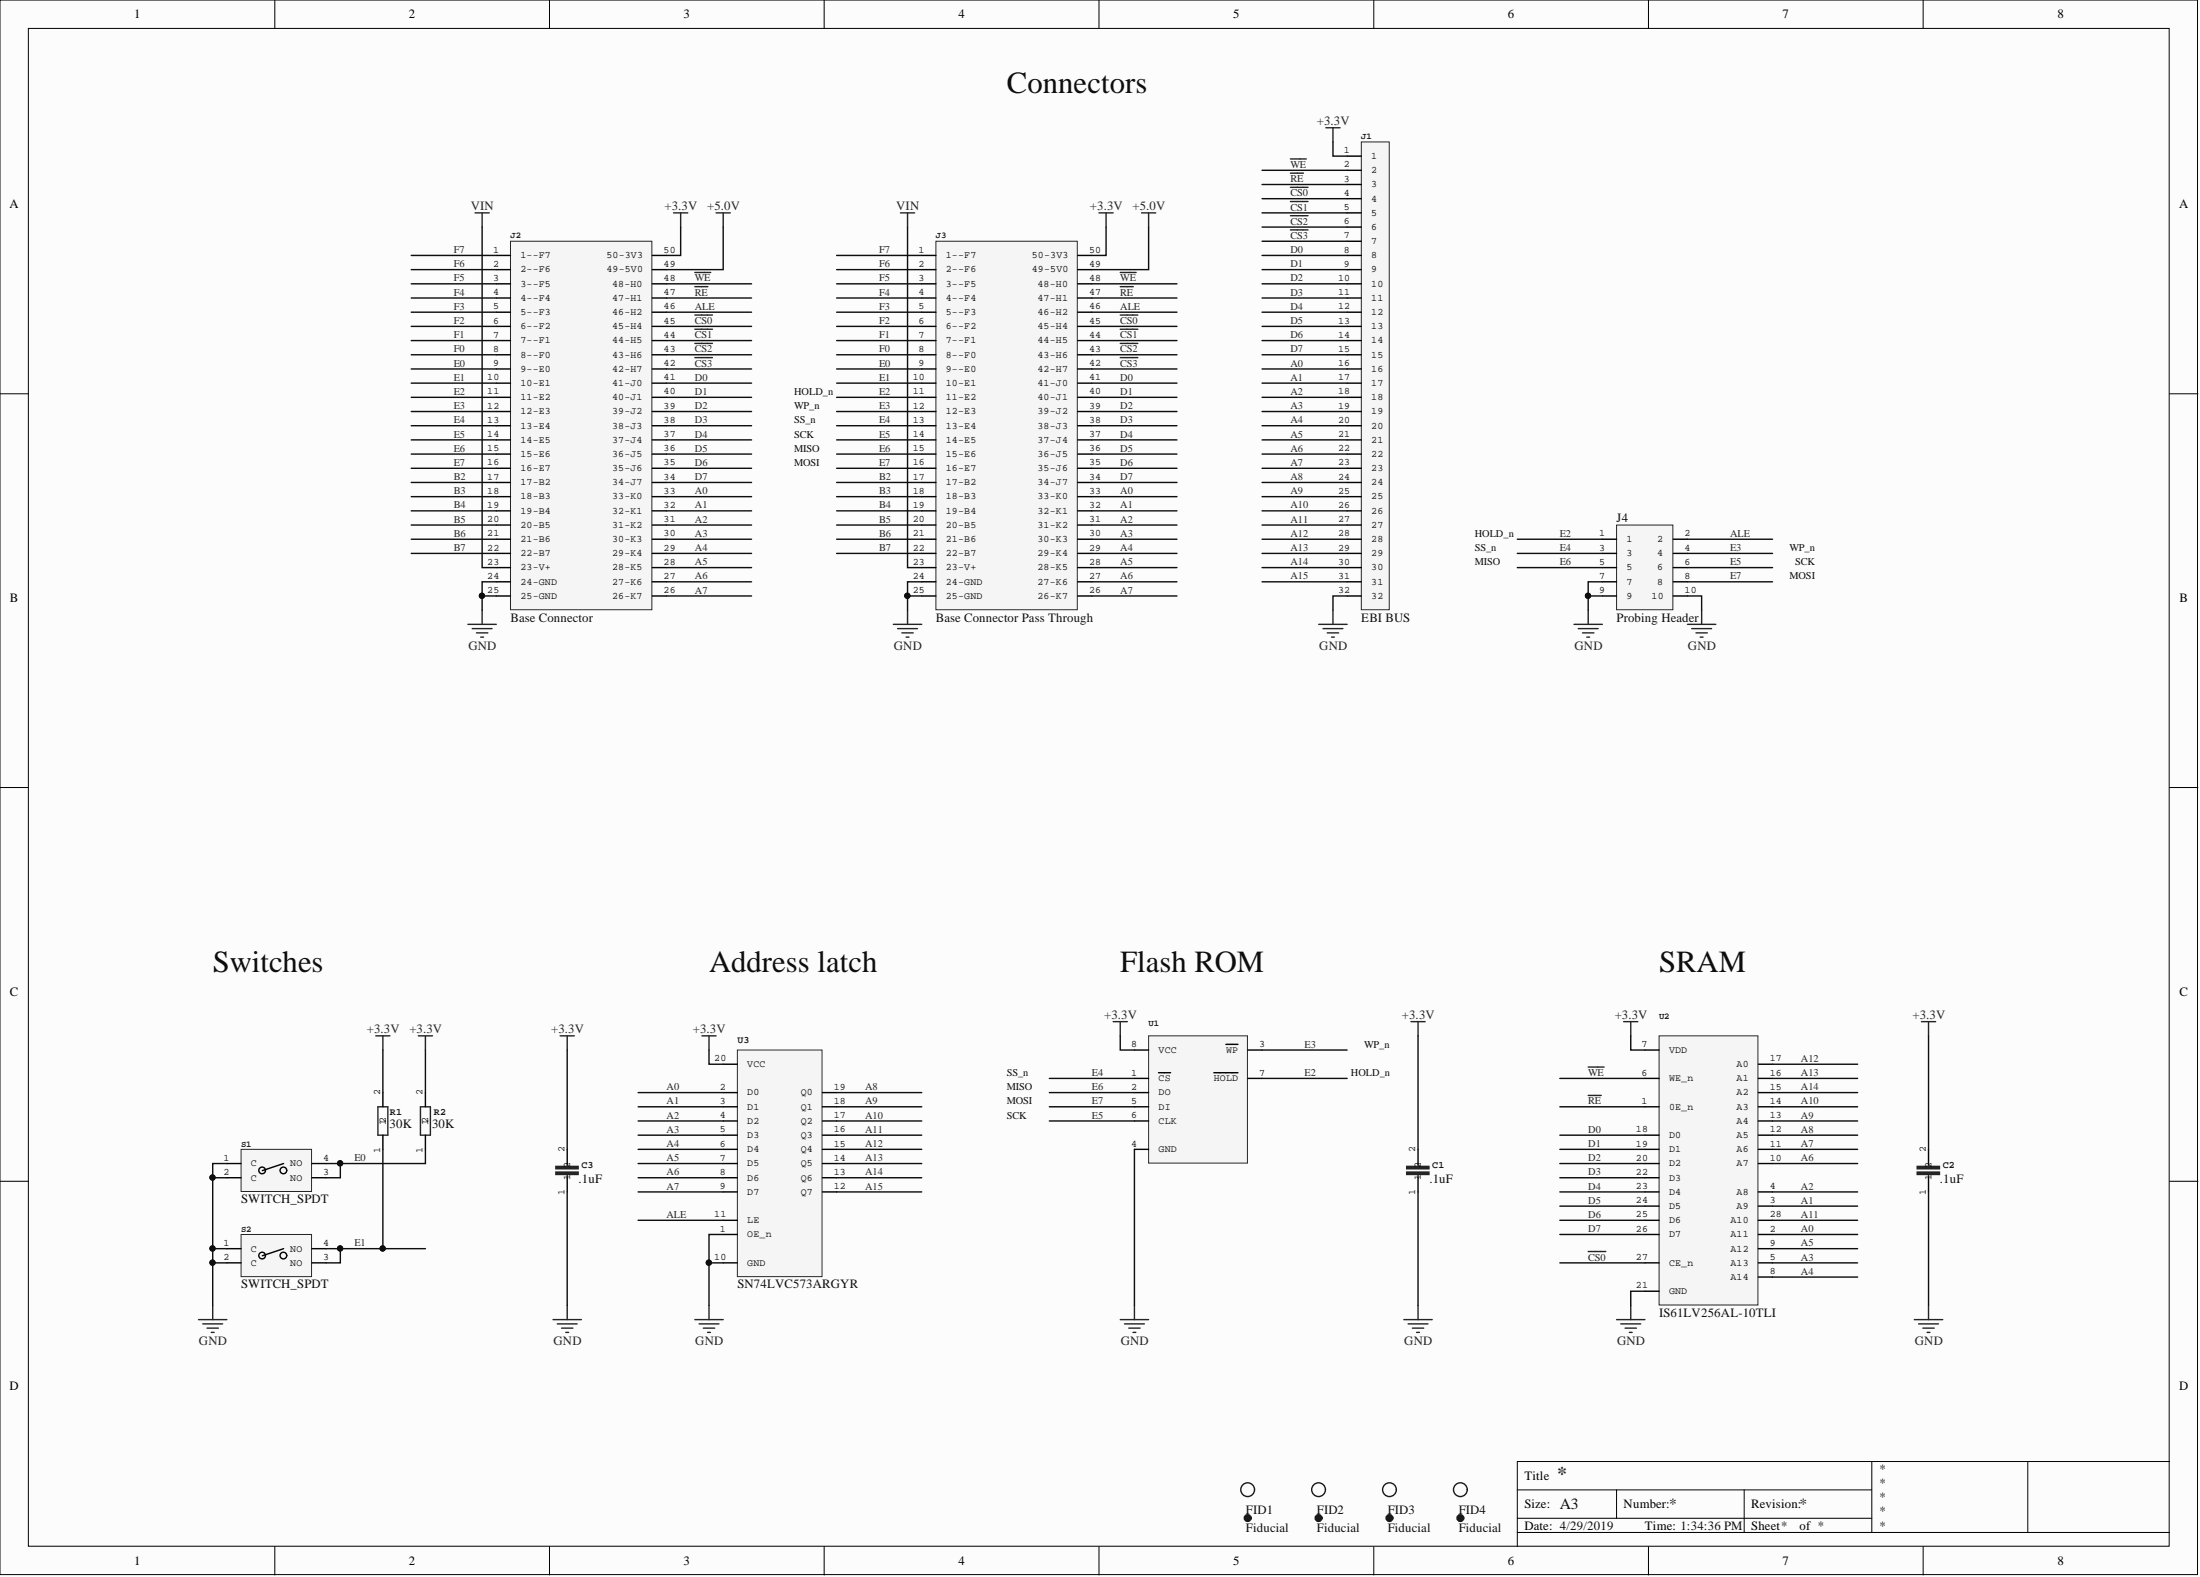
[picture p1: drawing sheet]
<svg xmlns="http://www.w3.org/2000/svg" width="393mm" height="282mm" viewBox="0 0 393 282" stroke-linecap="round" stroke-linejoin="round" font-family="sans-serif">
<g fill="#fcfcfc" stroke="#000" stroke-width=".18">
<path d="M0 0h392.9v281.4h-392.9z"/>
<path d="M5.1 5.1h382.7v271.3h-382.7z"/>
</g>
<g fill="none" stroke="#000" stroke-width=".18">
<path d="M49.1 0v5.1M98.2 0v5.1M147.4 0v5.1M196.5 0v5.1M245.6 0v5.1M294.7 0v5.1M343.8 0v5.1M0 70.4h5.1M387.9 70.4h5.1M0 140.8h5.1M387.9 140.8h5.1M0 211.1h5.1"/>
<path d="M387.9 211.1h5.1M49.1 276.4v5.1M98.2 276.4v5.1M147.4 276.4v5.1M196.5 276.4v5.1M245.6 276.4v5.1M271.3 266.3h63.4M271.3 273.9h116.6M271.3 271.4h63.4M289 266.3v5.1M294.7 276.4v5.1M311.8 266.3v7.6"/>
<path d="M334.7 261.2v12.7M343.8 276.4v5.1M362.6 261.2h-91.3v15.2M387.9 261.2h-25.3v12.7"/>
</g>
<path d="M91.3 43.1h25.3v65.9h-25.3z" fill="#f5f5f5" stroke="#262626" stroke-width=".18"/>
<g fill="none" stroke="#000" stroke-width=".25">
<path d="M88.7 45.7h2.6M88.7 48.2h2.6M88.7 50.7h2.6M88.7 53.3h2.6M88.7 55.8h2.6M88.7 58.3h2.6M116.6 45.7h2.6M116.6 48.2h2.6M116.6 50.7h2.6M116.6 53.3h2.6M116.6 55.8h2.6M116.6 58.3h2.6"/>
<path d="M88.7 60.9h2.6M88.7 63.4h2.6M88.7 65.9h2.6M88.7 68.5h2.6M88.7 71h2.6M88.7 73.6h2.6M88.7 76.1h2.6M88.7 78.6h2.6M116.6 60.9h2.6M116.6 63.4h2.6M116.6 65.9h2.6M116.6 68.5h2.6"/>
<path d="M116.6 71h2.6M116.6 73.6h2.6M116.6 76.1h2.6M116.6 78.6h2.6M88.7 81.2h2.6M88.7 83.7h2.6M88.7 86.2h2.6M88.7 88.8h2.6M88.7 91.3h2.6M88.7 93.8h2.6M88.7 96.4h2.6M88.7 98.9h2.6"/>
<path d="M116.6 81.2h2.6M116.6 83.7h2.6M116.6 86.2h2.6M116.6 88.8h2.6M116.6 91.3h2.6M116.6 93.8h2.6M116.6 96.4h2.6M116.6 98.9h2.6M88.7 101.5h2.6M88.7 104h2.6M88.7 106.5h2.6M116.6 101.5h2.6"/>
<path d="M116.6 104h2.6M116.6 106.5h2.6"/>
</g>
<g fill="none" stroke="#1c1c1c" stroke-width=".25">
<circle cx="223.1" cy="266.3" r="1.23"/>
<circle cx="235.8" cy="266.3" r="1.23"/>
<circle cx="248.4" cy="266.3" r="1.23"/>
<circle cx="261.1" cy="266.3" r="1.23"/>
</g>
<g fill="none" stroke="#1c1c1c" stroke-width=".76">
<circle cx="223.1" cy="271.3" r=".34"/>
<circle cx="235.8" cy="271.3" r=".34"/>
<circle cx="248.4" cy="271.3" r=".34"/>
<circle cx="261.1" cy="271.3" r=".34"/>
</g>
<g fill="none" stroke="#262626" stroke-width=".25">
<path d="M120.4 38h2.6M121.7 38v2.6M128 38h2.6M129.3 38v2.6M124.2 58.8h3.2M124.2 56.3h3.2M124.2 51.2h2.4M124.2 48.7h2.9M124.2 63.9h3.2M124.2 61.4h3.2M83.7 111.6h5M84.4 112.4h3.6"/>
<path d="M85.2 113.1h2M85.9 113.9h.6M86.2 109.1v2.5"/>
</g>
<path d="M167.3 43.1h25.3v65.9h-25.3z" fill="#f5f5f5" stroke="#262626" stroke-width=".18"/>
<g fill="none" stroke="#000" stroke-width=".25">
<path d="M164.8 45.7h2.5M164.8 48.2h2.5M164.8 50.7h2.5M164.8 53.3h2.5M164.8 55.8h2.5M164.8 58.3h2.5M192.7 45.7h2.5M192.7 48.2h2.5M192.7 50.7h2.5M192.7 53.3h2.5M192.7 55.8h2.5M192.7 58.3h2.5"/>
<path d="M164.8 60.9h2.5M164.8 63.4h2.5M164.8 65.9h2.5M164.8 68.5h2.5M164.8 71h2.5M164.8 73.6h2.5M164.8 76.1h2.5M164.8 78.6h2.5M192.7 60.9h2.5M192.7 63.4h2.5M192.7 65.9h2.5M192.7 68.5h2.5"/>
<path d="M192.7 71h2.5M192.7 73.6h2.5M192.7 76.1h2.5M192.7 78.6h2.5M164.8 81.2h2.5M164.8 83.7h2.5M164.8 86.2h2.5M164.8 88.8h2.5M164.8 91.3h2.5M164.8 93.8h2.5M164.8 96.4h2.5M164.8 98.9h2.5"/>
<path d="M192.7 81.2h2.5M192.7 83.7h2.5M192.7 86.2h2.5M192.7 88.8h2.5M192.7 91.3h2.5M192.7 93.8h2.5M192.7 96.4h2.5M192.7 98.9h2.5M164.8 101.5h2.5M164.8 104h2.5M164.8 106.5h2.5M192.7 101.5h2.5"/>
<path d="M192.7 104h2.5M192.7 106.5h2.5"/>
</g>
<g fill="none" stroke="#262626" stroke-width=".25">
<path d="M84.9 38h2.6M86.2 38v2.6M161 38h2.5M162.3 38v2.6M196.5 38h2.5M197.8 38v2.6M204.1 38h2.5M205.4 38v2.6M200.3 58.8h3.1M200.3 56.3h3.1M200.3 51.2h2.3M200.3 48.7h2.8"/>
<path d="M200.3 63.9h3.1M200.3 61.4h3.1M159.7 111.6h5.1M160.5 112.4h3.5M161.2 113.1h2.1M162 113.9h.5M162.3 109.1v2.5"/>
</g>
<path d="M131.8 187.7h15.2v40.5h-15.2z" fill="#f5f5f5" stroke="#262626" stroke-width=".18"/>
<g fill="none" stroke="#000" stroke-width=".25">
<path d="M129.3 195.3h2.5M129.3 197.8h2.5M129.3 190.2h2.5M147.1 195.3h2.5M147.1 197.8h2.5M129.3 200.4h2.5M129.3 202.9h2.5M129.3 205.4h2.5M129.3 208h2.5M129.3 210.5h2.5M129.3 213h2.5M129.3 218.1h2.5"/>
<path d="M147.1 200.4h2.5M147.1 202.9h2.5M147.1 205.4h2.5M147.1 208h2.5M147.1 210.5h2.5M147.1 213h2.5M129.3 220.6h2.5M129.3 225.7h2.5"/>
</g>
<path d="M125.5 185.1h2.5M126.8 185.1v2.6M124.2 235.9h5.1M125 236.6h3.5M125.8 237.4h2M126.5 238.1h.5M126.8 233.3v2.6" fill="none" stroke="#262626" stroke-width=".25"/>
<path d="M243.4 25.4h5v83.6h-5z" fill="#f5f5f5" stroke="#262626" stroke-width=".18"/>
<g fill="none" stroke="#000" stroke-width=".25">
<path d="M240.9 27.9h2.5M240.9 30.4h2.5M240.9 33h2.5M240.9 35.5h2.5M240.9 38h2.5M240.9 40.6h2.5M240.9 43.1h2.5M240.9 45.7h2.5M240.9 48.2h2.5M240.9 50.7h2.5M240.9 53.3h2.5M240.9 55.8h2.5"/>
<path d="M240.9 58.3h2.5M240.9 60.9h2.5M240.9 63.4h2.5M240.9 65.9h2.5M240.9 68.5h2.5M240.9 71h2.5M240.9 73.6h2.5M240.9 76.1h2.5M240.9 78.6h2.5M240.9 81.2h2.5M240.9 83.7h2.5M240.9 86.2h2.5"/>
<path d="M240.9 88.8h2.5M240.9 91.3h2.5M240.9 93.8h2.5M240.9 96.4h2.5M240.9 98.9h2.5M240.9 101.5h2.5M240.9 104h2.5M240.9 106.5h2.5"/>
</g>
<g fill="none" stroke="#262626" stroke-width=".25">
<path d="M230.7 30.9h2.4M230.7 28.4h2.9M230.7 38.6h3.2M230.7 36h3.2M230.7 33.5h3.2M237.1 22.8h2.5M238.3 22.8v2.6M230.7 41.1h3.2M235.8 111.6h5.1M236.5 112.4h3.6M237.3 113.1h2M238.1 113.9h.5"/>
<path d="M238.3 109.1v2.5"/>
</g>
<path d="M43.1 205.4h12.6v7.6h-12.6z" fill="#f5f5f5" stroke="#262626" stroke-width=".18"/>
<g fill="none" stroke="#000" stroke-width=".25">
<path d="M40.6 210.5h2.5M40.6 208h2.5M50.7 208l-3.8 1.2M55.8 210.5h2.5M55.8 208h2.5"/>
<circle cx="46.9" cy="209.2" r=".6"/>
<circle cx="50.7" cy="209.2" r=".6"/>
</g>
<path d="M43.1 220.6h12.6v7.6h-12.6z" fill="#f5f5f5" stroke="#262626" stroke-width=".18"/>
<g fill="none" stroke="#000" stroke-width=".25">
<path d="M68.5 195.3v2.5M76.1 195.3v2.5M68.5 202.9v2.5M76.1 202.9v2.5M101.4 205.4v2.6M101.4 210.5v2.5M40.6 225.7h2.5M40.6 223.2h2.5M50.7 223.2l-3.8 1.3M55.8 225.7h2.5M55.8 223.2h2.5"/>
<circle cx="46.9" cy="224.4" r=".6"/>
<circle cx="50.7" cy="224.4" r=".6"/>
</g>
<g fill="none" stroke="#262626" stroke-width=".25">
<path d="M67.2 185.1h2.5M67.6 197.8h1.7v5.1h-1.7zM68.5 185.1v2.6M74.8 185.1h2.5M75.2 197.8h1.7v5.1h-1.7zM76.1 185.1v2.6M100.1 185.1h2.6M101.4 185.1v2.6M101.4 208v.5M101.4 210v.5M35.5 235.9h5.1M36.3 236.6h3.5"/>
<path d="M37 237.4h2M37.8 238.1h.5M38 233.3v2.6M98.9 235.9h5M99.6 236.6h3.6M100.4 237.4h2M101.2 238.1h.5M101.4 233.3v2.6"/>
</g>
<g fill="#262626" stroke="#262626" stroke-width=".25">
<path d="M99.4 209.5h4v.4h-4z"/>
<path d="M99.4 208.5h4v.4h-4z"/>
</g>
<path d="M296.6 185.1h17.7v48.2h-17.7z" fill="#f5f5f5" stroke="#262626" stroke-width=".18"/>
<g fill="none" stroke="#000" stroke-width=".25">
<path d="M294.1 192.8h2.5M294.1 197.8h2.5M294.1 187.7h2.5M314.4 190.2h2.5M314.4 192.8h2.5M314.4 195.3h2.5M314.4 197.8h2.5M294.1 202.9h2.5M294.1 205.4h2.5M294.1 208h2.5M294.1 213h2.5M294.1 215.6h2.5"/>
<path d="M294.1 218.1h2.5M294.1 210.5h2.5M314.4 200.4h2.5M314.4 202.9h2.5M314.4 205.4h2.5M314.4 208h2.5M314.4 213h2.5M314.4 215.6h2.5M314.4 218.1h2.5M344.8 205.4v2.6M344.8 210.5v2.5M294.1 220.6h2.5"/>
<path d="M294.1 225.7h2.5M294.1 230.8h2.5M314.4 220.6h2.5M314.4 223.2h2.5M314.4 225.7h2.5M314.4 228.3h2.5"/>
</g>
<g fill="none" stroke="#262626" stroke-width=".25">
<path d="M284 190.7h2.8M284 195.8h2.3M290.3 182.6h2.5M291.6 182.6v2.5M343.5 182.6h2.6M344.8 182.6v2.5M344.8 208v.5M344.8 210v.5M284 223.7h3.1M289 235.9h5.1M289.8 236.6h3.5M290.6 237.4h2"/>
<path d="M291.3 238.1h.5M291.6 233.3v2.6M342.3 235.9h5M343 236.6h3.6M343.8 237.4h2M344.6 238.1h.5M344.8 233.3v2.6"/>
</g>
<g fill="#262626" stroke="#262626" stroke-width=".25">
<path d="M342.8 209.5h4v.4h-4z"/>
<path d="M342.8 208.5h4v.4h-4z"/>
</g>
<path d="M205.4 185.1h17.6v22.8h-17.6z" fill="#f5f5f5" stroke="#262626" stroke-width=".18"/>
<g fill="none" stroke="#000" stroke-width=".25">
<path d="M202.8 192.8h2.6M202.8 195.3h2.6M202.8 197.8h2.6M202.8 187.7h2.6M207.1 191.7h2.2M217 191.7h4.3M219.2 186.7h2.1M223.1 192.8h2.5M223.1 187.7h2.5M202.8 200.4h2.6M202.8 205.4h2.6M253.5 205.4v2.6"/>
<path d="M253.5 210.5v2.5"/>
</g>
<g fill="none" stroke="#262626" stroke-width=".25">
<path d="M199 182.6h2.6M200.3 182.6v2.5M252.3 182.6h2.5M253.5 182.6v2.5M253.5 208v.5M253.5 210v.5M200.3 235.9h5.1M201.1 236.6h3.5M201.8 237.4h2M202.6 238.1h.5M202.8 233.3v2.6M251 235.9h5.1"/>
<path d="M251.8 236.6h3.5M252.5 237.4h2.1M253.3 238.1h.5M253.5 233.3v2.6"/>
</g>
<g fill="#262626" stroke="#262626" stroke-width=".25">
<path d="M251.5 209.5h4v.4h-4z"/>
<path d="M251.5 208.5h4v.4h-4z"/>
</g>
<path d="M289 93.8h10.1v15.2h-10.1z" fill="#f5f5f5" stroke="#262626" stroke-width=".18"/>
<path d="M286.5 96.4h2.5M286.5 98.9h2.5M299.2 96.4h2.5M299.2 98.9h2.5M286.5 101.5h2.5M286.5 104h2.5M286.5 106.5h2.5M299.2 101.5h2.5M299.2 104h2.5M299.2 106.5h2.5" fill="none" stroke="#000" stroke-width=".25"/>
<path d="M281.4 111.6h5.1M282.2 112.4h3.5M282.9 113.1h2.1M283.7 113.9h.5M284 109.1v2.5M301.7 111.6h5.1M302.5 112.4h3.5M303.2 113.1h2.1M304 113.9h.5M304.2 109.1v2.5" fill="none" stroke="#262626" stroke-width=".25"/>
<g fill="none" stroke="#0e0e0e" stroke-width=".25">
<path d="M225.6 33h15.3M225.6 30.4h15.3M225.6 38h15.3M225.6 35.5h15.3M238.3 25.4v2.5h2.6M73.5 58.3h15.2M73.5 55.8h15.2M73.5 53.3h15.2M73.5 50.7h15.2M73.5 48.2h15.2M73.5 45.7h15.2M86.2 40.6v60.9h2.5"/>
<path d="M119.2 58.3h15.2M119.2 55.8h15.2M119.2 53.3h15.2M119.2 50.7h15.2M121.7 40.6v5.1h-2.5M129.3 40.6v7.6h-10.1M149.6 58.3h15.2M149.6 55.8h15.2M149.6 53.3h15.2M149.6 50.7h15.2M149.6 48.2h15.2M149.6 45.7h15.2"/>
<path d="M162.3 40.6v60.9h2.5M195.2 58.3h15.2M195.2 55.8h15.2M195.2 53.3h15.2M195.2 50.7h15.2M197.8 40.6v5.1h-2.6M205.4 40.6v7.6h-10.2M225.6 58.3h15.3M225.6 55.8h15.3M225.6 53.3h15.3M225.6 50.7h15.3M225.6 48.2h15.3"/>
<path d="M225.6 45.7h15.3M225.6 43.1h15.3M225.6 40.6h15.3M73.5 78.6h15.2M73.5 76.1h15.2M73.5 73.6h15.2M73.5 71h15.2M73.5 68.5h15.2M73.5 65.9h15.2M73.5 63.4h15.2M73.5 60.9h15.2M119.2 78.6h15.2"/>
<path d="M119.2 76.1h15.2M119.2 73.6h15.2M119.2 71h15.2M119.2 68.5h15.2M119.2 65.9h15.2M119.2 63.4h15.2M119.2 60.9h15.2M149.6 78.6h15.2M149.6 76.1h15.2M149.6 73.6h15.2M149.6 71h15.2M149.6 68.5h15.2"/>
<path d="M149.6 65.9h15.2M149.6 63.4h15.2M149.6 60.9h15.2M195.2 78.6h15.2M195.2 76.1h15.2M195.2 73.6h15.2M195.2 71h15.2M195.2 68.5h15.2M195.2 65.9h15.2M195.2 63.4h15.2M195.2 60.9h15.2M225.6 78.6h15.3"/>
<path d="M225.6 76.1h15.3M225.6 73.6h15.3M225.6 71h15.3M225.6 68.5h15.3M225.6 65.9h15.3M225.6 63.4h15.3M225.6 60.9h15.3M73.5 98.9h15.2M73.5 96.4h15.2M73.5 93.8h15.2M73.5 91.3h15.2M73.5 88.8h15.2"/>
<path d="M73.5 86.2h15.2M73.5 83.7h15.2M73.5 81.2h15.2M119.2 98.9h15.2M119.2 96.4h15.2M119.2 93.8h15.2M119.2 91.3h15.2M119.2 88.8h15.2M119.2 86.2h15.2M119.2 83.7h15.2M119.2 81.2h15.2M149.6 98.9h15.2"/>
<path d="M149.6 96.4h15.2M149.6 93.8h15.2M149.6 91.3h15.2M149.6 88.8h15.2M149.6 86.2h15.2M149.6 83.7h15.2M149.6 81.2h15.2M195.2 98.9h15.2M195.2 96.4h15.2M195.2 93.8h15.2M195.2 91.3h15.2M195.2 88.8h15.2"/>
<path d="M195.2 86.2h15.2M195.2 83.7h15.2M195.2 81.2h15.2M225.6 98.9h15.3M225.6 96.4h15.3M225.6 93.8h15.3M225.6 91.3h15.3M225.6 88.8h15.3M225.6 86.2h15.3M225.6 83.7h15.3M225.6 81.2h15.3M271.3 98.9h15.2"/>
<path d="M271.3 96.4h15.2M301.7 98.9h15.2M301.7 96.4h15.2M86.2 106.5v2.6M88.7 104h-2.5v2.5h2.5M119.2 106.5h15.2M119.2 104h15.2M119.2 101.5h15.2M162.3 106.5v2.6M164.8 104h-2.5v2.5h2.5M195.2 106.5h15.2M195.2 104h15.2"/>
<path d="M195.2 101.5h15.2M225.6 104h15.3M225.6 101.5h15.3M240.9 106.5h-2.6v2.6M271.3 101.5h15.2M284 106.5h2.5M286.5 104h-2.5v5.1M301.7 106.5h2.5v2.6M301.7 104h15.2M301.7 101.5h15.2M68.5 187.7v7.6M76.1 187.7v7.6"/>
<path d="M101.4 187.7v17.7M114.1 197.8h15.2M114.1 195.3h15.2M126.8 187.7v2.5h2.5M149.6 197.8h15.2M149.6 195.3h15.2M187.6 197.8h15.2M187.6 195.3h15.2M187.6 192.8h15.2M200.3 185.1v2.6h2.5M225.6 192.8h15.3M225.6 187.7h15.3"/>
<path d="M253.5 185.1v20.3M278.9 197.8h15.2M278.9 192.8h15.2M291.6 185.1v2.6h2.5M316.9 197.8h15.2M316.9 195.3h15.2M316.9 192.8h15.2M316.9 190.2h15.2M344.8 185.1v20.3M38 210.5h2.6M40.6 208h-2.6v25.3M58.3 208h2.5v2.5h-2.5"/>
<path d="M68.5 205.4v17.8M76.1 205.4v2.6h-15.3M101.4 213v20.3M114.1 213h15.2M114.1 210.5h15.2M114.1 208h15.2M114.1 205.4h15.2M114.1 202.9h15.2M114.1 200.4h15.2M114.1 218.1h15.2M149.6 213h15.2M149.6 210.5h15.2"/>
<path d="M149.6 208h15.2M149.6 205.4h15.2M149.6 202.9h15.2M149.6 200.4h15.2M187.6 200.4h15.2M202.8 205.4v27.9M253.5 213v20.3M278.9 213h15.2M278.9 210.5h15.2M278.9 208h15.2M278.9 205.4h15.2M278.9 202.9h15.2"/>
<path d="M278.9 218.1h15.2M278.9 215.6h15.2M316.9 213h15.2M316.9 208h15.2M316.9 205.4h15.2M316.9 202.9h15.2M316.9 200.4h15.2M316.9 218.1h15.2M316.9 215.6h15.2M344.8 213v20.3M38 225.7h2.6M38 223.2h2.6"/>
<path d="M58.3 223.2h2.5v2.5h-2.5M60.8 223.2h15.3M129.3 225.7h-2.5v7.6M129.3 220.6h-2.5v5.1M278.9 225.7h15.2M278.9 220.6h15.2M294.1 230.8h-2.5v2.5M316.9 225.7h15.2M316.9 223.2h15.2M316.9 220.6h15.2M316.9 228.3h15.2"/>
</g>
<g fill="#0e0e0e" stroke="#0e0e0e" stroke-width=".18">
<circle cx="86.2" cy="106.5" r=".47"/>
<circle cx="162.2" cy="106.5" r=".47"/>
<circle cx="126.7" cy="225.7" r=".47"/>
<circle cx="38" cy="210.5" r=".47"/>
<circle cx="38" cy="225.7" r=".47"/>
<circle cx="38" cy="223.1" r=".47"/>
<circle cx="60.8" cy="207.9" r=".47"/>
<circle cx="60.8" cy="223.1" r=".47"/>
<circle cx="68.4" cy="223.1" r=".47"/>
<circle cx="283.9" cy="106.5" r=".47"/>
</g>
<g font-size="5.5" fill="#0e0e0e">
<text x="180" y="16.6">Connectors</text>
<text x="38" y="173.8">Switches</text>
<text x="126.8" y="173.8">Address latch</text>
<text x="200.3" y="173.8">Flash ROM</text>
<text x="296.6" y="173.8">SRAM</text>
</g>
<text font-size="3.5" fill="#262626" x="278.4" y="264.5">*</text>
<g font-size="2.8" fill="#0e0e0e">
<text x="278.9" y="269.8">A3</text>
<text x="298.4" y="269.8">*</text>
<text x="321.7" y="269.8">*</text>
</g>
<g font-size="2.3">
<text x="24" y="3.3">1</text>
<text x="73.1" y="3.3">2</text>
<text x="122.2" y="3.3">3</text>
<text x="171.4" y="3.3">4</text>
<text x="220.5" y="3.3">5</text>
<text x="269.6" y="3.3">6</text>
<text x="318.7" y="3.3">7</text>
<text x="367.9" y="3.3">8</text>
<text x="1.7" y="37.2">A</text>
<text x="389.6" y="37.2">A</text>
<text x="1.8" y="107.6">B</text>
<text x="389.7" y="107.6">B</text>
<text x="1.8" y="178">C</text>
<text x="389.7" y="178">C</text>
<text x="1.7" y="248.4">D</text>
<text x="389.6" y="248.4">D</text>
<text x="272.6" y="264.5">Title</text>
<text x="272.6" y="269.6">Size:</text>
<text x="290.3" y="269.6">Number:</text>
<text x="313.1" y="269.6">Revision:</text>
<text x="272.6" y="273.4">Date: 4/29/2019</text>
<text x="294.1" y="273.4">Time: 1:34:36 PM</text>
<text x="313.1" y="273.4">Sheet*</text>
<text x="321.7" y="273.4">of *</text>
<text x="24" y="279.7">1</text>
<text x="73.1" y="279.7">2</text>
<text x="122.2" y="279.7">3</text>
<text x="171.4" y="279.7">4</text>
<text x="220.5" y="279.7">5</text>
<text x="269.6" y="279.7">6</text>
<text x="318.7" y="279.7">7</text>
<text x="367.9" y="279.7">8</text>
</g>
<g font-size="2.3" fill="#262626">
<text x="235.5" y="22.3">+3.3V</text>
<text x="84.2" y="37.5">VIN</text>
<text x="118.8" y="37.5">+3.3V</text>
<text x="126.4" y="37.5">+5.0V</text>
<text x="160.2" y="37.5">VIN</text>
<text x="194.9" y="37.5">+3.3V</text>
<text x="202.5" y="37.5">+5.0V</text>
<text x="83.8" y="116.2">GND</text>
<text x="159.8" y="116.2">GND</text>
<text x="235.9" y="116.2">GND</text>
<text x="281.5" y="116.2">GND</text>
<text x="301.8" y="116.2">GND</text>
<text x="65.6" y="184.6">+3.3V</text>
<text x="73.2" y="184.6">+3.3V</text>
<text x="98.5" y="184.6">+3.3V</text>
<text x="123.9" y="184.6">+3.3V</text>
<text x="197.4" y="182.1">+3.3V</text>
<text x="250.7" y="182.1">+3.3V</text>
<text x="288.7" y="182.1">+3.3V</text>
<text x="341.9" y="182.1">+3.3V</text>
<text x="35.6" y="240.4">GND</text>
<text x="99" y="240.4">GND</text>
<text x="124.3" y="240.4">GND</text>
<text x="200.4" y="240.4">GND</text>
<text x="251.1" y="240.4">GND</text>
<text x="289.1" y="240.4">GND</text>
<text x="342.4" y="240.4">GND</text>
</g>
<g font-size="2.3" fill="#0e0e0e">
<text x="289" y="93.3">J4</text>
<text x="91.3" y="111.1">Base Connector</text>
<text x="167.3" y="111.1">Base Connector Pass Through</text>
<text x="243.4" y="111.1">EBI BUS</text>
<text x="289" y="111.1">Probing Header</text>
<text x="69.6" y="201.6">30K</text>
<text x="77.2" y="201.6">30K</text>
<text x="43.1" y="215.1">SWITCH_SPDT</text>
<text x="103.4" y="211.5">.1uF</text>
<text x="255.6" y="211.5">.1uF</text>
<text x="346.8" y="211.5">.1uF</text>
<text x="43.1" y="230.3">SWITCH_SPDT</text>
<text x="131.8" y="230.3">SN74LVC573ARGYR</text>
<text x="296.6" y="235.4">IS61LV256AL-10TLI</text>
<text x="335.9" y="263.3">*</text>
<text x="335.9" y="265.8">*</text>
<text x="335.9" y="268.3">*</text>
<text x="222.8" y="270.5">FID1</text>
<text x="222.8" y="273.8">Fiducial</text>
<text x="235.5" y="270.5">FID2</text>
<text x="235.5" y="273.8">Fiducial</text>
<text x="248.1" y="270.5">FID3</text>
<text x="248.1" y="273.8">Fiducial</text>
<text x="260.8" y="270.5">FID4</text>
<text x="260.8" y="273.8">Fiducial</text>
<text x="335.9" y="270.9">*</text>
<text x="335.9" y="273.4">*</text>
</g>
<g font-size="1.9" fill="#262626">
<text x="230.7" y="32.6">RE</text>
<text x="230.7" y="30">WE</text>
<text x="230.7" y="35.1">CS0</text>
<text x="230.7" y="40.2">CS2</text>
<text x="230.7" y="37.6">CS1</text>
<text x="81.1" y="47.8">F6</text>
<text x="81.1" y="45.2">F7</text>
<text x="157.2" y="47.8">F6</text>
<text x="157.2" y="45.2">F7</text>
<text x="230.7" y="47.8">D1</text>
<text x="230.7" y="45.2">D0</text>
<text x="230.7" y="42.7">CS3</text>
<text x="81.1" y="52.8">F4</text>
<text x="81.1" y="50.3">F5</text>
<text x="124.2" y="52.8">RE</text>
<text x="124.2" y="50.3">WE</text>
<text x="157.2" y="52.8">F4</text>
<text x="157.2" y="50.3">F5</text>
<text x="200.3" y="52.8">RE</text>
<text x="200.3" y="50.3">WE</text>
<text x="230.7" y="52.8">D3</text>
<text x="230.7" y="50.3">D2</text>
<text x="81.1" y="57.9">F2</text>
<text x="81.1" y="55.4">F3</text>
<text x="124.2" y="57.9">CS0</text>
<text x="124.2" y="55.4">ALE</text>
<text x="157.2" y="57.9">F2</text>
<text x="157.2" y="55.4">F3</text>
<text x="200.3" y="57.9">CS0</text>
<text x="200.3" y="55.4">ALE</text>
<text x="230.7" y="57.9">D5</text>
<text x="230.7" y="55.4">D4</text>
<text x="81.1" y="65.5">E0</text>
<text x="81.1" y="63">F0</text>
<text x="81.1" y="60.5">F1</text>
<text x="124.2" y="65.5">CS3</text>
<text x="124.2" y="63">CS2</text>
<text x="124.2" y="60.5">CS1</text>
<text x="157.2" y="65.5">E0</text>
<text x="157.2" y="63">F0</text>
<text x="157.2" y="60.5">F1</text>
<text x="200.3" y="65.5">CS3</text>
<text x="200.3" y="63">CS2</text>
<text x="200.3" y="60.5">CS1</text>
<text x="230.7" y="65.5">A0</text>
<text x="230.7" y="63">D7</text>
<text x="230.7" y="60.5">D6</text>
<text x="81.1" y="70.6">E2</text>
<text x="81.1" y="68.1">E1</text>
<text x="124.2" y="70.6">D1</text>
<text x="124.2" y="68.1">D0</text>
<text x="157.2" y="70.6">E2</text>
<text x="157.2" y="68.1">E1</text>
<text x="200.3" y="70.6">D1</text>
<text x="200.3" y="68.1">D0</text>
<text x="230.7" y="70.6">A2</text>
<text x="230.7" y="68.1">A1</text>
<text x="81.1" y="75.7">E4</text>
<text x="81.1" y="73.1">E3</text>
<text x="124.2" y="75.7">D3</text>
<text x="124.2" y="73.1">D2</text>
<text x="157.2" y="75.7">E4</text>
<text x="157.2" y="73.1">E3</text>
<text x="200.3" y="75.7">D3</text>
<text x="200.3" y="73.1">D2</text>
<text x="230.7" y="75.7">A4</text>
<text x="230.7" y="73.1">A3</text>
<text x="81.1" y="83.3">E7</text>
<text x="81.1" y="80.7">E6</text>
<text x="81.1" y="78.2">E5</text>
<text x="124.2" y="83.3">D6</text>
<text x="124.2" y="80.7">D5</text>
<text x="124.2" y="78.2">D4</text>
<text x="157.2" y="83.3">E7</text>
<text x="157.2" y="80.7">E6</text>
<text x="157.2" y="78.2">E5</text>
<text x="200.3" y="83.3">D6</text>
<text x="200.3" y="80.7">D5</text>
<text x="200.3" y="78.2">D4</text>
<text x="230.7" y="83.3">A7</text>
<text x="230.7" y="80.7">A6</text>
<text x="230.7" y="78.2">A5</text>
<text x="81.1" y="88.3">B3</text>
<text x="81.1" y="85.8">B2</text>
<text x="124.2" y="88.3">A0</text>
<text x="124.2" y="85.8">D7</text>
<text x="157.2" y="88.3">B3</text>
<text x="157.2" y="85.8">B2</text>
<text x="200.3" y="88.3">A0</text>
<text x="200.3" y="85.8">D7</text>
<text x="230.7" y="85.8">A8</text>
<text x="230.7" y="88.3">A9</text>
<text x="81.1" y="96">B6</text>
<text x="81.1" y="93.4">B5</text>
<text x="81.1" y="90.9">B4</text>
<text x="124.2" y="96">A3</text>
<text x="124.2" y="93.4">A2</text>
<text x="124.2" y="90.9">A1</text>
<text x="157.2" y="96">B6</text>
<text x="157.2" y="93.4">B5</text>
<text x="157.2" y="90.9">B4</text>
<text x="200.3" y="96">A3</text>
<text x="200.3" y="93.4">A2</text>
<text x="200.3" y="90.9">A1</text>
<text x="230.7" y="90.9">A10</text>
<text x="230.7" y="93.4">A11</text>
<text x="230.7" y="96">A12</text>
<text x="278.9" y="96">E2</text>
<text x="309.3" y="96">ALE</text>
<text x="81.1" y="98.5">B7</text>
<text x="124.2" y="101">A5</text>
<text x="124.2" y="98.5">A4</text>
<text x="157.2" y="98.5">B7</text>
<text x="200.3" y="101">A5</text>
<text x="200.3" y="98.5">A4</text>
<text x="230.7" y="98.5">A13</text>
<text x="230.7" y="101">A14</text>
<text x="278.9" y="101">E6</text>
<text x="278.9" y="98.5">E4</text>
<text x="309.3" y="101">E5</text>
<text x="309.3" y="98.5">E3</text>
<text x="124.2" y="106.1">A7</text>
<text x="124.2" y="103.6">A6</text>
<text x="200.3" y="106.1">A7</text>
<text x="200.3" y="103.6">A6</text>
<text x="230.7" y="103.6">A15</text>
<text x="309.3" y="103.6">E7</text>
<text x="233.3" y="187.3">E3</text>
<text x="322" y="189.8">A12</text>
<text x="119.2" y="197.4">A1</text>
<text x="119.2" y="194.9">A0</text>
<text x="154.7" y="194.9">A8</text>
<text x="154.7" y="197.4">A9</text>
<text x="195.2" y="197.4">E7</text>
<text x="195.2" y="194.9">E6</text>
<text x="195.2" y="192.3">E4</text>
<text x="233.3" y="192.3">E2</text>
<text x="284" y="192.3">WE</text>
<text x="284" y="197.4">RE</text>
<text x="322" y="197.4">A10</text>
<text x="322" y="194.9">A14</text>
<text x="322" y="192.3">A13</text>
<text x="119.2" y="202.5">A3</text>
<text x="119.2" y="199.9">A2</text>
<text x="154.7" y="199.9">A10</text>
<text x="154.7" y="202.5">A11</text>
<text x="195.2" y="199.9">E5</text>
<text x="284" y="202.5">D0</text>
<text x="322" y="202.5">A8</text>
<text x="322" y="199.9">A9</text>
<text x="63.4" y="207.5">E0</text>
<text x="119.2" y="207.5">A5</text>
<text x="119.2" y="205">A4</text>
<text x="154.7" y="205">A12</text>
<text x="154.7" y="207.5">A13</text>
<text x="284" y="207.5">D2</text>
<text x="284" y="205">D1</text>
<text x="322" y="207.5">A6</text>
<text x="322" y="205">A7</text>
<text x="119.2" y="212.6">A7</text>
<text x="119.2" y="210.1">A6</text>
<text x="154.7" y="210.1">A14</text>
<text x="154.7" y="212.6">A15</text>
<text x="284" y="215.2">D5</text>
<text x="284" y="212.6">D4</text>
<text x="284" y="210.1">D3</text>
<text x="322" y="212.6">A2</text>
<text x="322" y="215.2">A1</text>
<text x="119.2" y="217.7">ALE</text>
<text x="284" y="220.2">D7</text>
<text x="284" y="217.7">D6</text>
<text x="322" y="217.7">A11</text>
<text x="322" y="220.2">A0</text>
<text x="63.4" y="222.8">E1</text>
<text x="284" y="225.3">CS0</text>
<text x="322" y="222.8">A5</text>
<text x="322" y="225.3">A3</text>
<text x="322" y="227.8">A4</text>
</g>
<g font-size="1.9" fill="#0e0e0e">
<text x="142" y="70.6">HOLD_n</text>
<text x="142" y="73.1">WP_n</text>
<text x="142" y="75.7">SS_n</text>
<text x="142" y="78.2">SCK</text>
<text x="142" y="80.7">MISO</text>
<text x="142" y="83.3">MOSI</text>
<text x="263.7" y="96">HOLD_n</text>
<text x="263.7" y="98.5">SS_n</text>
<text x="263.7" y="101">MISO</text>
<text x="320" y="98.5">WP_n</text>
<text x="321" y="101">SCK</text>
<text x="320" y="103.6">MOSI</text>
<text x="243.9" y="187.3">WP_n</text>
<text x="180" y="192.3">SS_n</text>
<text x="180" y="194.9">MISO</text>
<text x="180" y="197.4">MOSI</text>
<text x="241.5" y="192.3">HOLD_n</text>
<text x="180" y="199.9">SCK</text>
</g>
<g font-size="1.8">
<text x="240.3" y="27.4">1</text>
<text x="240.3" y="29.9">2</text>
<text x="245.2" y="28.4">1</text>
<text x="240.3" y="32.5">3</text>
<text x="240.3" y="35">4</text>
<text x="245.2" y="30.9">2</text>
<text x="245.2" y="33.5">3</text>
<text x="240.3" y="37.5">5</text>
<text x="240.3" y="40.1">6</text>
<text x="245.2" y="36">4</text>
<text x="245.2" y="38.6">5</text>
<text x="245.2" y="41.1">6</text>
<text x="88.1" y="45.2">1</text>
<text x="88.1" y="47.7">2</text>
<text x="93" y="46.2">1--F7</text>
<text x="108.4" y="46.2">50-3V3</text>
<text x="118.7" y="47.7">49</text>
<text x="118.7" y="45.2">50</text>
<text x="164.2" y="45.2">1</text>
<text x="164.2" y="47.7">2</text>
<text x="169.1" y="46.2">1--F7</text>
<text x="184.5" y="46.2">50-3V3</text>
<text x="194.7" y="47.7">49</text>
<text x="194.7" y="45.2">50</text>
<text x="240.3" y="42.6">7</text>
<text x="240.3" y="45.2">8</text>
<text x="240.3" y="47.7">9</text>
<text x="245.2" y="43.6">7</text>
<text x="245.2" y="46.2">8</text>
<text x="88.1" y="50.2">3</text>
<text x="88.1" y="52.8">4</text>
<text x="93" y="48.7">2--F6</text>
<text x="93" y="51.2">3--F5</text>
<text x="93" y="53.8">4--F4</text>
<text x="108.4" y="48.7">49-5V0</text>
<text x="109.4" y="53.8">47-H1</text>
<text x="109.4" y="51.2">48-H0</text>
<text x="118.7" y="52.8">47</text>
<text x="118.7" y="50.2">48</text>
<text x="164.2" y="50.2">3</text>
<text x="164.2" y="52.8">4</text>
<text x="169.1" y="48.7">2--F6</text>
<text x="169.1" y="51.2">3--F5</text>
<text x="169.1" y="53.8">4--F4</text>
<text x="184.5" y="48.7">49-5V0</text>
<text x="185.5" y="53.8">47-H1</text>
<text x="185.5" y="51.2">48-H0</text>
<text x="194.7" y="52.8">47</text>
<text x="194.7" y="50.2">48</text>
<text x="239.3" y="50.2">10</text>
<text x="239.3" y="52.8">11</text>
<text x="245.2" y="48.7">9</text>
<text x="245.2" y="51.2">10</text>
<text x="245.2" y="53.8">11</text>
<text x="88.1" y="55.3">5</text>
<text x="88.1" y="57.8">6</text>
<text x="93" y="56.3">5--F3</text>
<text x="93" y="58.8">6--F2</text>
<text x="109.4" y="58.8">45-H4</text>
<text x="109.4" y="56.3">46-H2</text>
<text x="118.7" y="57.8">45</text>
<text x="118.7" y="55.3">46</text>
<text x="164.2" y="55.3">5</text>
<text x="164.2" y="57.8">6</text>
<text x="169.1" y="56.3">5--F3</text>
<text x="169.1" y="58.8">6--F2</text>
<text x="185.5" y="58.8">45-H4</text>
<text x="185.5" y="56.3">46-H2</text>
<text x="194.7" y="57.8">45</text>
<text x="194.7" y="55.3">46</text>
<text x="239.3" y="55.3">12</text>
<text x="239.3" y="57.8">13</text>
<text x="245.2" y="56.3">12</text>
<text x="245.2" y="58.8">13</text>
<text x="88.1" y="60.4">7</text>
<text x="88.1" y="62.9">8</text>
<text x="88.1" y="65.4">9</text>
<text x="93" y="61.4">7--F1</text>
<text x="93" y="63.9">8--F0</text>
<text x="109.4" y="63.9">43-H6</text>
<text x="109.4" y="61.4">44-H5</text>
<text x="118.7" y="65.4">42</text>
<text x="118.7" y="62.9">43</text>
<text x="118.7" y="60.4">44</text>
<text x="164.2" y="60.4">7</text>
<text x="164.2" y="62.9">8</text>
<text x="164.2" y="65.4">9</text>
<text x="169.1" y="61.4">7--F1</text>
<text x="169.1" y="63.9">8--F0</text>
<text x="185.5" y="63.9">43-H6</text>
<text x="185.5" y="61.4">44-H5</text>
<text x="194.7" y="65.4">42</text>
<text x="194.7" y="62.9">43</text>
<text x="194.7" y="60.4">44</text>
<text x="239.3" y="60.4">14</text>
<text x="239.3" y="62.9">15</text>
<text x="239.3" y="65.4">16</text>
<text x="245.2" y="61.4">14</text>
<text x="245.2" y="63.9">15</text>
<text x="87.1" y="68">10</text>
<text x="87.1" y="70.5">11</text>
<text x="93" y="66.5">9--E0</text>
<text x="93" y="69">10-E1</text>
<text x="93" y="71.5">11-E2</text>
<text x="109.4" y="71.5">40-J1</text>
<text x="109.4" y="69">41-J0</text>
<text x="109.4" y="66.5">42-H7</text>
<text x="118.7" y="70.5">40</text>
<text x="118.7" y="68">41</text>
<text x="163.2" y="68">10</text>
<text x="163.2" y="70.5">11</text>
<text x="169.1" y="66.5">9--E0</text>
<text x="169.1" y="69">10-E1</text>
<text x="169.1" y="71.5">11-E2</text>
<text x="185.5" y="71.5">40-J1</text>
<text x="185.5" y="69">41-J0</text>
<text x="185.5" y="66.5">42-H7</text>
<text x="194.7" y="70.5">40</text>
<text x="194.7" y="68">41</text>
<text x="239.3" y="68">17</text>
<text x="239.3" y="70.5">18</text>
<text x="245.2" y="66.5">16</text>
<text x="245.2" y="69">17</text>
<text x="245.2" y="71.5">18</text>
<text x="87.1" y="73">12</text>
<text x="87.1" y="75.6">13</text>
<text x="93" y="74.1">12-E3</text>
<text x="93" y="76.6">13-E4</text>
<text x="109.4" y="76.6">38-J3</text>
<text x="109.4" y="74.1">39-J2</text>
<text x="118.7" y="75.6">38</text>
<text x="118.7" y="73">39</text>
<text x="163.2" y="73">12</text>
<text x="163.2" y="75.6">13</text>
<text x="169.1" y="74.1">12-E3</text>
<text x="169.1" y="76.6">13-E4</text>
<text x="185.5" y="76.6">38-J3</text>
<text x="185.5" y="74.1">39-J2</text>
<text x="194.7" y="75.6">38</text>
<text x="194.7" y="73">39</text>
<text x="239.3" y="73">19</text>
<text x="239.3" y="75.6">20</text>
<text x="245.2" y="74.1">19</text>
<text x="245.2" y="76.6">20</text>
<text x="87.1" y="78.1">14</text>
<text x="87.1" y="80.7">15</text>
<text x="87.1" y="83.2">16</text>
<text x="93" y="79.1">14-E5</text>
<text x="93" y="81.7">15-E6</text>
<text x="109.4" y="81.7">36-J5</text>
<text x="109.4" y="79.1">37-J4</text>
<text x="118.7" y="83.2">35</text>
<text x="118.7" y="80.7">36</text>
<text x="118.7" y="78.1">37</text>
<text x="163.2" y="78.1">14</text>
<text x="163.2" y="80.7">15</text>
<text x="163.2" y="83.2">16</text>
<text x="169.1" y="79.1">14-E5</text>
<text x="169.1" y="81.7">15-E6</text>
<text x="185.5" y="81.7">36-J5</text>
<text x="185.5" y="79.1">37-J4</text>
<text x="194.7" y="83.2">35</text>
<text x="194.7" y="80.7">36</text>
<text x="194.7" y="78.1">37</text>
<text x="239.3" y="78.1">21</text>
<text x="239.3" y="80.7">22</text>
<text x="239.3" y="83.2">23</text>
<text x="245.2" y="79.1">21</text>
<text x="245.2" y="81.7">22</text>
<text x="87.1" y="85.7">17</text>
<text x="87.1" y="88.3">18</text>
<text x="93" y="84.2">16-E7</text>
<text x="93" y="86.7">17-B2</text>
<text x="93" y="89.3">18-B3</text>
<text x="109.4" y="89.3">33-K0</text>
<text x="109.4" y="86.7">34-J7</text>
<text x="109.4" y="84.2">35-J6</text>
<text x="118.7" y="88.3">33</text>
<text x="118.7" y="85.7">34</text>
<text x="163.2" y="85.7">17</text>
<text x="163.2" y="88.3">18</text>
<text x="169.1" y="84.2">16-E7</text>
<text x="169.1" y="86.7">17-B2</text>
<text x="169.1" y="89.3">18-B3</text>
<text x="185.5" y="89.3">33-K0</text>
<text x="185.5" y="86.7">34-J7</text>
<text x="185.5" y="84.2">35-J6</text>
<text x="194.7" y="88.3">33</text>
<text x="194.7" y="85.7">34</text>
<text x="239.3" y="85.7">24</text>
<text x="239.3" y="88.3">25</text>
<text x="245.2" y="84.2">23</text>
<text x="245.2" y="86.7">24</text>
<text x="245.2" y="89.3">25</text>
<text x="87.1" y="90.8">19</text>
<text x="87.1" y="93.3">20</text>
<text x="87.1" y="95.9">21</text>
<text x="93" y="91.8">19-B4</text>
<text x="93" y="94.4">20-B5</text>
<text x="109.4" y="94.4">31-K2</text>
<text x="109.4" y="91.8">32-K1</text>
<text x="118.7" y="95.9">30</text>
<text x="118.7" y="93.3">31</text>
<text x="118.7" y="90.8">32</text>
<text x="163.2" y="90.8">19</text>
<text x="163.2" y="93.3">20</text>
<text x="163.2" y="95.9">21</text>
<text x="169.1" y="91.8">19-B4</text>
<text x="169.1" y="94.4">20-B5</text>
<text x="185.5" y="94.4">31-K2</text>
<text x="185.5" y="91.8">32-K1</text>
<text x="194.7" y="95.9">30</text>
<text x="194.7" y="93.3">31</text>
<text x="194.7" y="90.8">32</text>
<text x="239.3" y="90.8">26</text>
<text x="239.3" y="93.3">27</text>
<text x="239.3" y="95.9">28</text>
<text x="245.2" y="91.8">26</text>
<text x="245.2" y="94.4">27</text>
<text x="285.9" y="95.9">1</text>
<text x="301.2" y="95.9">2</text>
<text x="87.1" y="98.4">22</text>
<text x="87.1" y="100.9">23</text>
<text x="93" y="96.9">21-B6</text>
<text x="93" y="99.4">22-B7</text>
<text x="93" y="102">23-V+</text>
<text x="109.4" y="102">28-K5</text>
<text x="109.4" y="99.4">29-K4</text>
<text x="109.4" y="96.9">30-K3</text>
<text x="118.7" y="100.9">28</text>
<text x="118.7" y="98.4">29</text>
<text x="163.2" y="98.4">22</text>
<text x="163.2" y="100.9">23</text>
<text x="169.1" y="96.9">21-B6</text>
<text x="169.1" y="99.4">22-B7</text>
<text x="169.1" y="102">23-V+</text>
<text x="185.5" y="102">28-K5</text>
<text x="185.5" y="99.4">29-K4</text>
<text x="185.5" y="96.9">30-K3</text>
<text x="194.7" y="100.9">28</text>
<text x="194.7" y="98.4">29</text>
<text x="239.3" y="98.4">29</text>
<text x="239.3" y="100.9">30</text>
<text x="245.2" y="96.9">28</text>
<text x="245.2" y="99.4">29</text>
<text x="245.2" y="102">30</text>
<text x="285.9" y="98.4">3</text>
<text x="285.9" y="100.9">5</text>
<text x="290.8" y="96.9">1</text>
<text x="290.8" y="99.4">3</text>
<text x="290.8" y="102">5</text>
<text x="296.3" y="96.9">2</text>
<text x="296.3" y="99.4">4</text>
<text x="296.3" y="102">6</text>
<text x="301.2" y="98.4">4</text>
<text x="301.2" y="100.9">6</text>
<text x="87.1" y="103.5">24</text>
<text x="87.1" y="106">25</text>
<text x="93" y="104.5">24-GND</text>
<text x="93" y="107">25-GND</text>
<text x="109.4" y="107">26-K7</text>
<text x="109.4" y="104.5">27-K6</text>
<text x="118.7" y="106">26</text>
<text x="118.7" y="103.5">27</text>
<text x="163.2" y="103.5">24</text>
<text x="163.2" y="106">25</text>
<text x="169.1" y="104.5">24-GND</text>
<text x="169.1" y="107">25-GND</text>
<text x="185.5" y="107">26-K7</text>
<text x="185.5" y="104.5">27-K6</text>
<text x="194.7" y="106">26</text>
<text x="194.7" y="103.5">27</text>
<text x="239.3" y="103.5">31</text>
<text x="239.3" y="106">32</text>
<text x="245.2" y="104.5">31</text>
<text x="245.2" y="107">32</text>
<text x="285.9" y="103.5">7</text>
<text x="285.9" y="106">9</text>
<text x="290.8" y="104.5">7</text>
<text x="290.8" y="107">9</text>
<text x="295.3" y="107">10</text>
<text x="296.3" y="104.5">8</text>
<text x="301.2" y="103.5">8</text>
<text x="301.2" y="106">10</text>
<text x="127.7" y="189.7">20</text>
<text x="133.6" y="190.7">VCC</text>
<text x="202.2" y="187.2">8</text>
<text x="207.1" y="188.2">VCC</text>
<text x="219.2" y="188.2">WP</text>
<text x="225.1" y="187.2">3</text>
<text x="293.5" y="187.2">7</text>
<text x="298.4" y="188.2">VDD</text>
<text x="310.5" y="190.7">A0</text>
<text x="316.4" y="189.7">17</text>
<text x="67.9" y="195.8" transform="rotate(-90 67.9 195.8)">2</text>
<text x="75.6" y="195.8" transform="rotate(-90 75.6 195.8)">2</text>
<text x="128.7" y="194.8">2</text>
<text x="128.7" y="197.3">3</text>
<text x="133.6" y="195.8">D0</text>
<text x="143.2" y="195.8">Q0</text>
<text x="149.1" y="197.3">18</text>
<text x="149.1" y="194.8">19</text>
<text x="202.2" y="192.2">1</text>
<text x="202.2" y="194.8">2</text>
<text x="202.2" y="197.3">5</text>
<text x="207.1" y="193.3">CS</text>
<text x="207.1" y="195.8">DO</text>
<text x="217" y="193.3">HOLD</text>
<text x="225.1" y="192.2">7</text>
<text x="293.5" y="192.2">6</text>
<text x="293.5" y="197.3">1</text>
<text x="298.4" y="193.3">WE_n</text>
<text x="310.5" y="193.3">A1</text>
<text x="310.5" y="195.8">A2</text>
<text x="316.4" y="192.2">16</text>
<text x="316.4" y="194.8">15</text>
<text x="316.4" y="197.3">14</text>
<text x="69" y="201.1" transform="rotate(-90 69 201.1)">12</text>
<text x="76.6" y="201.1" transform="rotate(-90 76.6 201.1)">12</text>
<text x="128.7" y="199.9">4</text>
<text x="128.7" y="202.4">5</text>
<text x="133.6" y="198.3">D1</text>
<text x="133.6" y="200.9">D2</text>
<text x="133.6" y="203.4">D3</text>
<text x="143.2" y="203.4">Q3</text>
<text x="143.2" y="200.9">Q2</text>
<text x="143.2" y="198.3">Q1</text>
<text x="149.1" y="202.4">16</text>
<text x="149.1" y="199.9">17</text>
<text x="202.2" y="199.9">6</text>
<text x="207.1" y="198.3">DI</text>
<text x="207.1" y="200.9">CLK</text>
<text x="292.5" y="202.4">18</text>
<text x="298.4" y="203.4">D0</text>
<text x="298.4" y="198.3">0E_n</text>
<text x="310.5" y="198.3">A3</text>
<text x="310.5" y="200.9">A4</text>
<text x="310.5" y="203.4">A5</text>
<text x="316.4" y="199.9">13</text>
<text x="316.4" y="202.4">12</text>
<text x="40" y="210">2</text>
<text x="40" y="207.5">1</text>
<text x="44.9" y="208.5">C</text>
<text x="51.9" y="208.5">NO</text>
<text x="57.8" y="210">3</text>
<text x="57.8" y="207.5">4</text>
<text x="67.9" y="206" transform="rotate(-90 67.9 206)">1</text>
<text x="75.6" y="206" transform="rotate(-90 75.6 206)">1</text>
<text x="100.9" y="205.9" transform="rotate(-90 100.9 205.9)">2</text>
<text x="101.9" y="208.7" transform="rotate(-90 101.9 208.7)">2</text>
<text x="128.7" y="204.9">6</text>
<text x="128.7" y="207.5">7</text>
<text x="128.7" y="210">8</text>
<text x="133.6" y="205.9">D4</text>
<text x="133.6" y="208.5">D5</text>
<text x="143.2" y="208.5">Q5</text>
<text x="143.2" y="205.9">Q4</text>
<text x="149.1" y="210">13</text>
<text x="149.1" y="207.5">14</text>
<text x="149.1" y="204.9">15</text>
<text x="202.2" y="204.9">4</text>
<text x="207.1" y="205.9">GND</text>
<text x="253" y="205.9" transform="rotate(-90 253 205.9)">2</text>
<text x="254" y="208.7" transform="rotate(-90 254 208.7)">2</text>
<text x="292.5" y="204.9">19</text>
<text x="292.5" y="207.5">20</text>
<text x="292.5" y="210">22</text>
<text x="298.4" y="205.9">D1</text>
<text x="298.4" y="208.5">D2</text>
<text x="310.5" y="205.9">A6</text>
<text x="310.5" y="208.5">A7</text>
<text x="316.4" y="204.9">11</text>
<text x="316.4" y="207.5">10</text>
<text x="344.3" y="205.9" transform="rotate(-90 344.3 205.9)">2</text>
<text x="345.3" y="208.7" transform="rotate(-90 345.3 208.7)">2</text>
<text x="44.9" y="211">C</text>
<text x="51.9" y="211">NO</text>
<text x="100.9" y="213.6" transform="rotate(-90 100.9 213.6)">1</text>
<text x="101.9" y="210.8" transform="rotate(-90 101.9 210.8)">1</text>
<text x="128.7" y="212.5">9</text>
<text x="133.6" y="211">D6</text>
<text x="133.6" y="213.5">D7</text>
<text x="143.2" y="213.5">Q7</text>
<text x="143.2" y="211">Q6</text>
<text x="149.1" y="212.5">12</text>
<text x="253" y="213.6" transform="rotate(-90 253 213.6)">1</text>
<text x="254" y="210.8" transform="rotate(-90 254 210.8)">1</text>
<text x="292.5" y="212.5">23</text>
<text x="292.5" y="215.1">24</text>
<text x="298.4" y="211">D3</text>
<text x="298.4" y="213.5">D4</text>
<text x="310.5" y="213.5">A8</text>
<text x="316.4" y="212.5">4</text>
<text x="316.4" y="215.1">3</text>
<text x="344.3" y="213.6" transform="rotate(-90 344.3 213.6)">1</text>
<text x="345.3" y="210.8" transform="rotate(-90 345.3 210.8)">1</text>
<text x="127.7" y="217.6">11</text>
<text x="128.7" y="220.1">1</text>
<text x="133.6" y="221.2">OE_n</text>
<text x="133.6" y="218.6">LE</text>
<text x="292.5" y="217.6">25</text>
<text x="292.5" y="220.1">26</text>
<text x="298.4" y="216.1">D5</text>
<text x="298.4" y="218.6">D6</text>
<text x="298.4" y="221.2">D7</text>
<text x="309.4" y="218.6">A10</text>
<text x="309.4" y="221.2">A11</text>
<text x="310.5" y="216.1">A9</text>
<text x="316.4" y="217.6">28</text>
<text x="316.4" y="220.1">2</text>
<text x="40" y="225.2">2</text>
<text x="40" y="222.7">1</text>
<text x="44.9" y="226.2">C</text>
<text x="44.9" y="223.7">C</text>
<text x="51.9" y="226.2">NO</text>
<text x="51.9" y="223.7">NO</text>
<text x="57.8" y="225.2">3</text>
<text x="57.8" y="222.7">4</text>
<text x="127.7" y="225.2">10</text>
<text x="133.6" y="226.2">GND</text>
<text x="292.5" y="225.2">27</text>
<text x="298.4" y="226.2">CE_n</text>
<text x="309.4" y="223.7">A12</text>
<text x="309.4" y="226.2">A13</text>
<text x="316.4" y="222.7">9</text>
<text x="316.4" y="225.2">5</text>
<text x="316.4" y="227.8">8</text>
<text x="292.5" y="230.3">21</text>
<text x="298.4" y="231.3">GND</text>
<text x="309.4" y="228.8">A14</text>
</g>
<g font-size="1.8" fill="#0e0e0e">
<text x="131.8" y="186.5">U3</text>
<text x="69.7" y="199.3">R1</text>
<text x="77.6" y="199.3">R2</text>
<text x="103.9" y="208.7">C3</text>
<text x="256.1" y="208.7">C1</text>
<text x="347.3" y="208.7">C2</text>
</g>
<g font-size="1.6" fill="#0e0e0e">
<text x="243.4" y="24.9">J1</text>
<text x="91.3" y="42.6">J2</text>
<text x="167.3" y="42.6">J3</text>
<text x="205.4" y="183.4">U1</text>
<text x="296.6" y="182.1">U2</text>
<text x="43.1" y="204.9">S1</text>
<text x="43.1" y="220.1">S2</text>
</g>
</svg>
